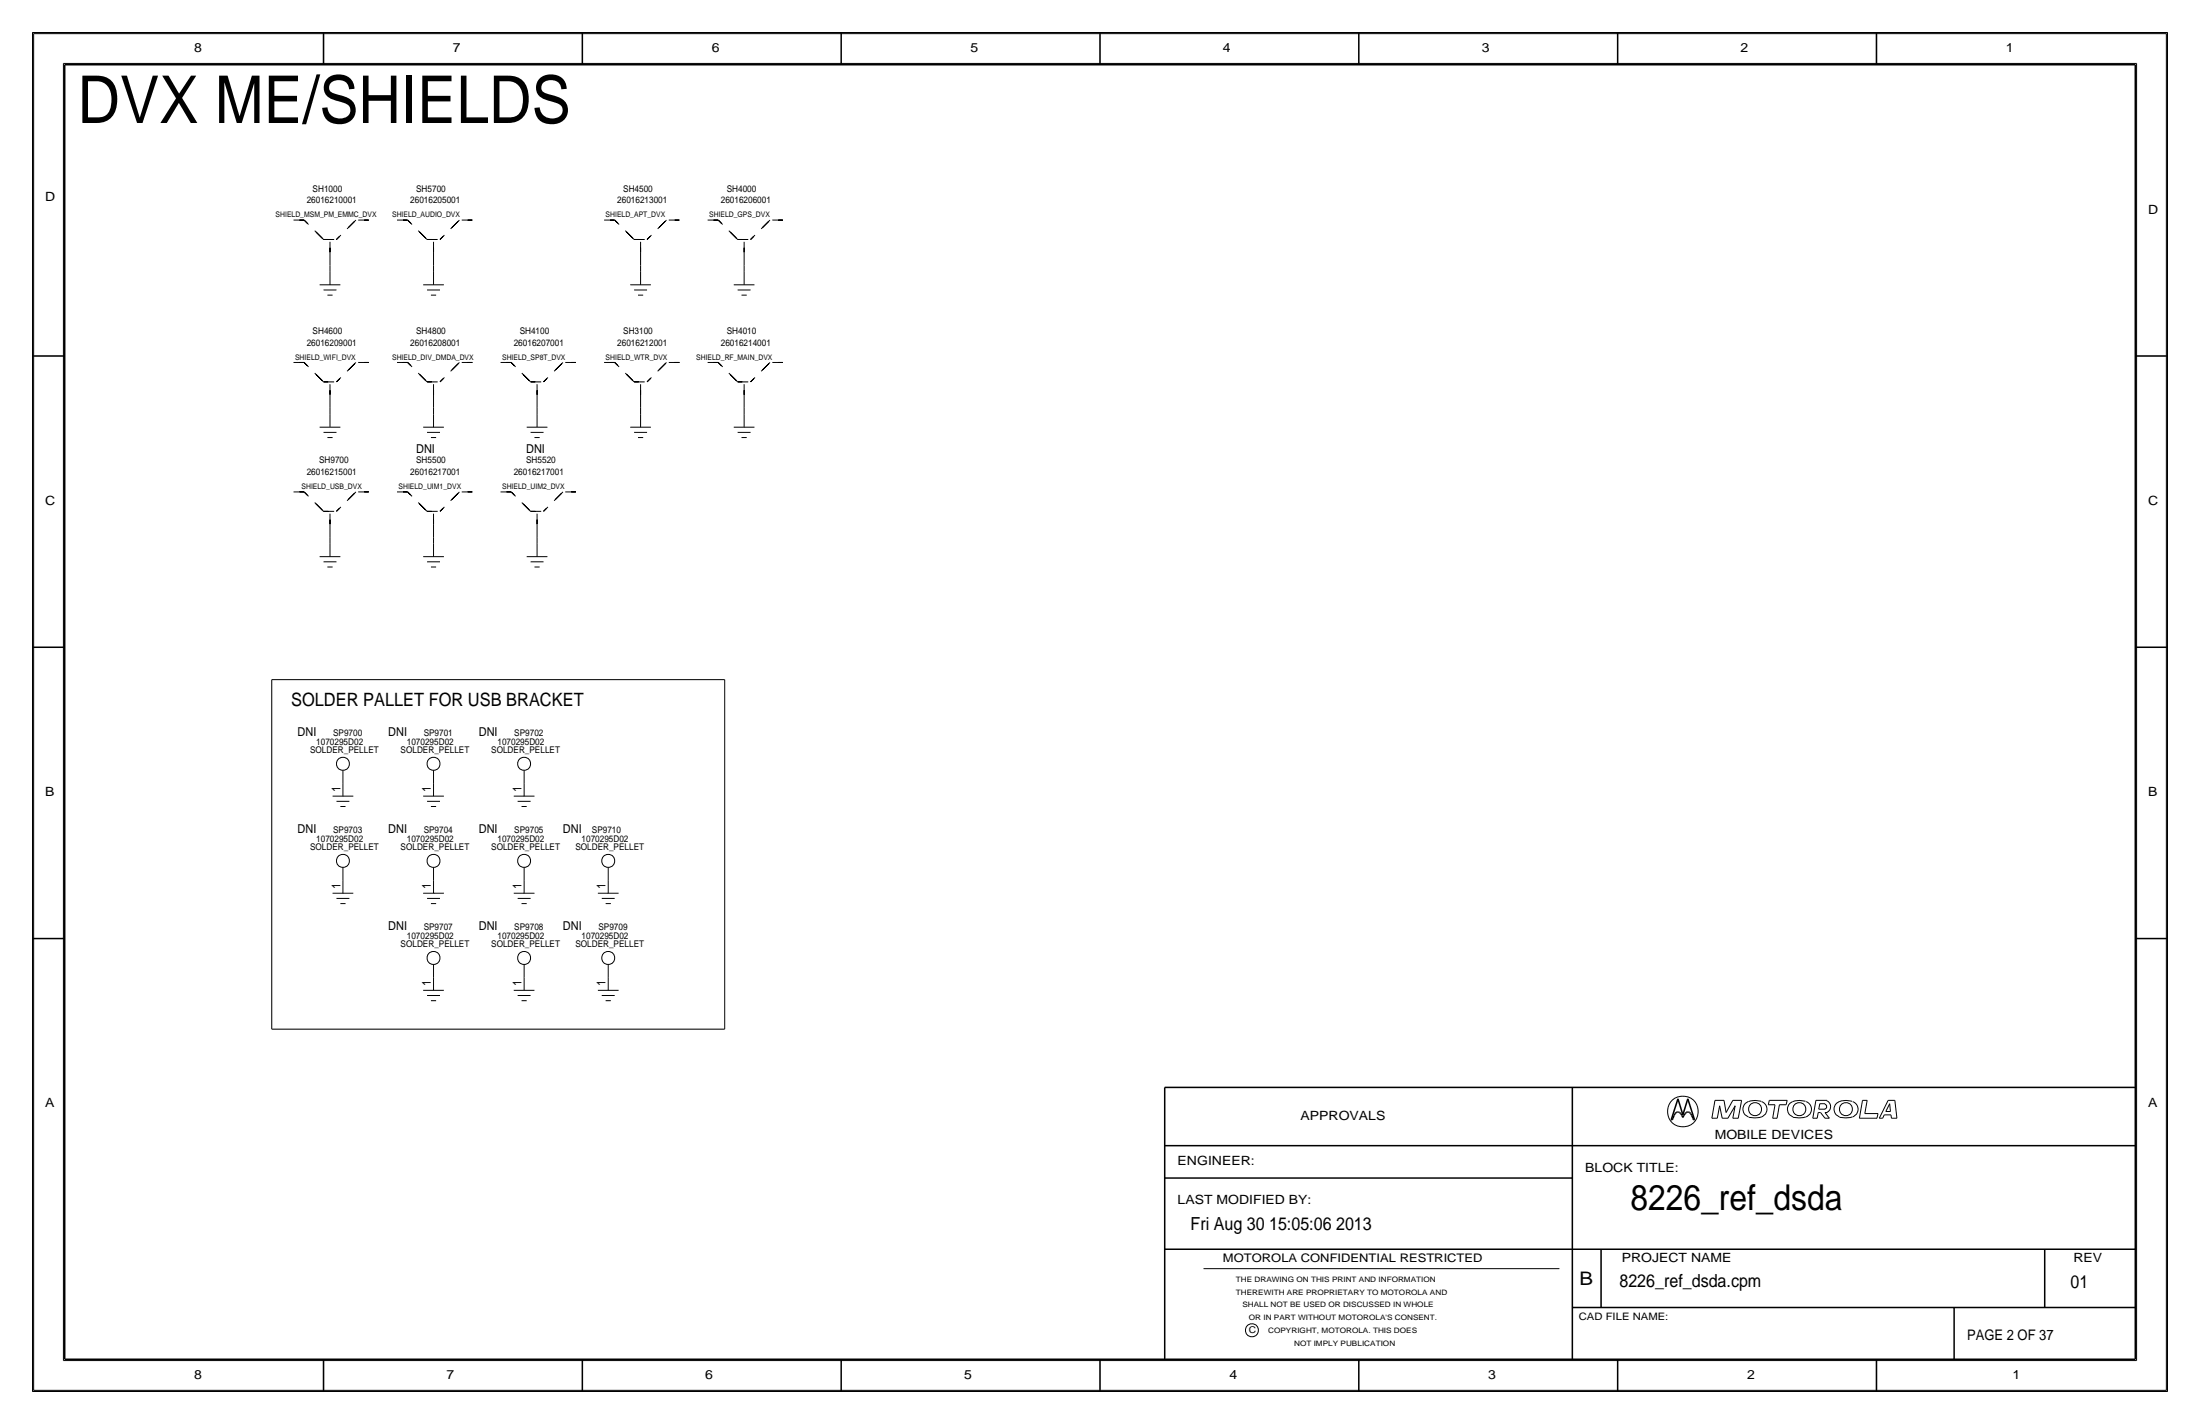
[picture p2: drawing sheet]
<svg xmlns="http://www.w3.org/2000/svg" width="432mm" height="279mm" viewBox="0 0 432 279" stroke-linecap="round" stroke-linejoin="round" font-family="sans-serif">
<g fill="none" stroke="#000" stroke-width=".3">
<path d="M6.3 6.3v266.7zM6.4 6.3h419zM12.7 12.7h406.4zM12.7 12.7v254zM63.5 6.3v6.4zM114.3 6.3v6.4zM165.1 6.3v6.4zM215.9 6.3v6.4zM266.7 6.3v6.4zM317.5 6.3v6.4zM368.3 6.3v6.4zM419.1 12.7v254z"/>
<path d="M425.4 6.3v266.7zM6.3 69.8h6.4zM419.1 69.8h6.3zM6.3 127h6.4zM419.1 127h6.3zM6.3 184.1h6.4zM419.1 184.1h6.3zM228.6 213.4v53.3zM228.6 213.4h190.5zM308.6 213.4v53.3zM328 219.7h.2zM328.4 219.4l-.2 .3z"/>
<path d="M328.6 218.8l-.2 .6zM328.8 218.5l-.2 .3zM329 218.3l.2-.1zM329 218.3l-.2 .2zM329.2 218.2h.2zM329.3 215.6l-1.3 4.1zM329.3 215.6l1 3.1zM329.4 218.2l.2 .1zM329.6 218.3l.3 .2zM329.9 218.5l.2 .3zM330.1 218.8l.2 .5zM330.5 218.8l-.2 .5z"/>
<path d="M330.8 218.5l-.3 .3zM331 218.3l-.2 .2zM331 218.3l.2-.1zM331.2 218.2h.2zM331.3 215.6l1.3 4.1zM331.3 215.6l-1 3.1zM331.4 218.2l.2 .1zM331.6 218.3l.2 .2zM331.8 218.5l.2 .3zM332 218.8l.3 .6zM332.3 219.4l.1 .3zM332.4 219.7h.2z"/>
<path d="M228.6 231.1h80zM228.6 224.8h190.5zM228.6 245.1h190.5zM308.6 256.5h110.5zM314.2 245.1v11.4zM383.5 256.5v10.2zM401.3 245.1v11.4zM6.4 273h419zM12.7 266.7h406.4zM63.5 266.7v6.3zM114.3 266.7v6.3zM165.1 266.7v6.3z"/>
<path d="M215.9 266.7v6.3zM266.7 266.7v6.3zM317.5 266.7v6.3zM368.3 266.7v6.3z"/>
</g>
<g fill="none" stroke="#000" stroke-width=".2">
<path d="M6.6 6.6h418.6zM6.6 6.6v266.2zM12.4 12.4v254.6zM12.4 12.4h407zM419.4 12.4v254.6zM425.2 6.6v266.2zM62.7 55.9h4.1zM63.5 56.9h2.5zM64.3 57.9h1zM64.8 52.1v1.2zM64.8 53.3v2.6zM64.8 49.5v2.6z"/>
<path d="M83.1 55.9h4zM83.8 56.9h2.6zM84.6 57.9h1zM85.1 52.1v1.2zM85.1 53.3v2.6zM85.1 49.5v2.6zM123.7 55.9h4.1zM124.5 56.9h2.5zM125.2 57.9h1zM125.7 52.1v1.2zM125.7 53.3v2.6zM125.7 49.5v2.6z"/>
<path d="M144 55.9h4.1zM144.8 56.9h2.5zM145.5 57.9h1.1zM146 52.1v1.2zM146 53.3v2.6zM146 49.5v2.6zM64.8 77.5v2.5zM85.1 77.5v2.5zM105.4 77.5v2.5zM125.7 77.5v2.5zM146 77.5v2.5zM62.7 83.8h4.1z"/>
<path d="M63.5 84.8h2.5zM64.3 85.9h1zM64.8 80v1.3zM64.8 81.3v2.5zM83.1 83.8h4zM83.8 84.8h2.6zM84.6 85.9h1zM85.1 80v1.3zM85.1 81.3v2.5zM103.4 83.8h4zM104.1 84.8h2.6zM104.9 85.9h1z"/>
<path d="M105.4 80v1.3zM105.4 81.3v2.5zM123.7 83.8h4.1zM124.5 84.8h2.5zM125.2 85.9h1zM125.7 80v1.3zM125.7 81.3v2.5zM144 83.8h4.1zM144.8 84.8h2.5zM145.5 85.9h1.1zM146 80v1.3zM146 81.3v2.5z"/>
<path d="M62.7 109.2h4.1zM63.5 110.2h2.5zM64.3 111.3h1zM64.8 105.4v1.3zM64.8 106.7v2.5zM64.8 102.9v2.5zM83.1 109.2h4zM83.8 110.2h2.6zM84.6 111.3h1zM85.1 105.4v1.3zM85.1 106.7v2.5zM85.1 102.9v2.5z"/>
<path d="M103.4 109.2h4zM104.1 110.2h2.6zM104.9 111.3h1zM105.4 105.4v1.3zM105.4 106.7v2.5zM105.4 102.9v2.5zM53.3 133.3h88.9zM53.3 133.3v68.6zM142.2 133.3v68.6zM65.3 156.2h4zM66 157.2h2.6zM66.8 158.2h1z"/>
<path d="M67.3 153.7v2.5zM67.3 151.1v2.6zM83.1 156.2h4zM83.8 157.2h2.6zM84.6 158.2h1zM85.1 153.7v2.5zM85.1 151.1v2.6zM100.8 156.2h4.1zM101.6 157.2h2.5zM102.4 158.2h1zM102.9 153.7v2.5zM102.9 151.1v2.6z"/>
<path d="M65.3 175.3h4zM66 176.3h2.6zM66.8 177.3h1zM67.3 172.7v2.6zM67.3 170.2v2.5zM83.1 175.3h4zM83.8 176.3h2.6zM84.6 177.3h1zM85.1 172.7v2.6zM85.1 170.2v2.5zM100.8 175.3h4.1zM101.6 176.3h2.5z"/>
<path d="M102.4 177.3h1zM102.9 170.2v2.5zM102.9 172.7v2.6zM117.3 175.3h4.1zM118.1 176.3h2.5zM118.9 177.3h1zM119.4 170.2v2.5zM119.4 172.7v2.6zM83.1 194.3h4zM83.8 195.3h2.6zM84.6 196.3h1zM85.1 191.8v2.5z"/>
<path d="M85.1 189.2v2.6zM100.8 194.3h4.1zM101.6 195.3h2.5zM102.4 196.3h1zM102.9 189.2v2.6zM102.9 191.8v2.5zM117.3 194.3h4.1zM118.1 195.3h2.5zM118.9 196.3h1zM119.4 191.8v2.5zM119.4 189.2v2.6zM53.3 201.9h88.9z"/>
<path d="M336 219.4h1.1zM336.6 215.9h1.8zM336.6 215.9l-.6 3.5zM337.5 217l-.4 2.4zM337.5 217l.5 2.4zM338 219.4h1.1zM338.4 215.9l.4 2.4zM340.1 219.4h1.1zM340.1 215.9h1.7zM340.1 215.9l-1.3 2.4zM340.6 217l-1.5 2.4zM340.6 217l-.5 2.4z"/>
<path d="M341.8 215.9l-.6 3.5zM343.1 216.2a1.6 1.6 0 0 0-1 1.5 1.6 1.6 0 0 0 1.1 1.5M345.7 216.1h-.2a4 4 0 0 0-2.3 .1M345.7 216.2a1.59 1.59 0 0 1 1.1 1.5 1.59 1.59 0 0 1-1.1 1.5l-1.4 .1-1.1-.1M347.1 216.8h1.3zM347.3 215.9l-.2 .9zM347.3 215.9h3.5zM347.9 219.4h.9zM348.4 216.8l-.5 2.6zM349.2 216.8l-.4 2.6zM349.2 216.8h1.4zM350.8 215.9l-.2 .9z"/>
<path d="M354.4 216.1a3.1 3.1 0 0 0-3.3 .7 1.62 1.62 0 0 0 .8 2.4M354.4 219.2l-1.4 .1-1.1-.1M354.5 216.2a1.59 1.59 0 0 1 1 1.5 1.59 1.59 0 0 1-1 1.5M355.8 219.4h.9zM356.4 215.9l-.6 3.5zM356.4 215.9h2.2zM356.9 218.3l-.2 1.1zM356.9 218.3h.4zM357 217.6h1.2zM357.2 216.6l-.2 1zM357.2 216.6h1zM357.3 218.3l.9 1.1z"/>
<path d="M358.1 216.7a.5 .5 0 0 1 .4 .4 .5 .5 0 0 1-.4 .5M358.2 219.4h.9zM358.2 218.3l.9 1.1zM358.2 218.3h.4zM358.5 216a1.24 1.24 0 0 1 .8 1.1 1.24 1.24 0 0 1-.8 1.2M363.5 216.1a3.1 3.1 0 0 0-3.3 .7 1.62 1.62 0 0 0 .8 2.4M363.6 219.2l-1.4 .1-1.2-.1M363.6 216.2a1.59 1.59 0 0 1 1.1 1.5 1.59 1.59 0 0 1-1.1 1.5M364.9 219.4h3.5zM365.6 215.9h.9zM365.6 215.9l-.7 3.5zM366 218.5h2.6z"/>
<path d="M366.5 215.9l-.5 2.6zM368.6 218.5l-.2 .9zM368.9 219.4h.6zM369.8 218.7h1.3zM369.8 218.7l-.3 .7zM370.1 218.1h.9zM370.6 215.9l-1.7 3.5zM370.6 215.9h1.3zM370.9 216.6l-.8 1.5zM370.9 216.6l.1 1.5zM371.1 218.7l.1 .7zM371.2 219.4h1.1z"/>
<path d="M371.9 215.9l.4 3.5zM236.2 248.9h69.9zM6.6 272.8h418.6zM12.4 267h407z"/>
<circle cx="67.3" cy="149.9" r="1.28"/>
<circle cx="85.1" cy="149.9" r="1.28"/>
<circle cx="102.9" cy="149.9" r="1.28"/>
<circle cx="67.3" cy="168.9" r="1.28"/>
<circle cx="85.1" cy="168.9" r="1.28"/>
<circle cx="102.9" cy="168.9" r="1.28"/>
<circle cx="119.4" cy="168.9" r="1.28"/>
<circle cx="85.1" cy="188" r="1.28"/>
<circle cx="102.9" cy="188" r="1.28"/>
<circle cx="119.4" cy="188" r="1.28"/>
<circle cx="330.3" cy="218.1" r="3"/>
<circle cx="344.5" cy="217.6" r="1.28"/>
<circle cx="353.2" cy="217.6" r="1.28"/>
<circle cx="362.3" cy="217.6" r="1.28"/>
<circle cx="245.7" cy="261" r="1.28"/>
</g>
<g fill="none" stroke="#000" stroke-width=".2" stroke-dasharray="2.1" stroke-linecap="butt">
<path d="M57.1 43.2h2.6zM59.7 43.2l3.8 3.8zM63.5 47h2.5zM64.8 47v2.5zM69.8 43.2h2.6zM69.8 43.2l-3.8 3.8zM77.5 43.2h2.5zM80 43.2l3.8 3.8zM83.8 47h2.6zM85.1 47v2.5zM90.2 43.2h2.5zM90.2 43.2l-3.8 3.8z"/>
<path d="M118.1 43.2h2.5zM120.6 43.2l3.9 3.8zM124.5 47h2.5zM125.7 47v2.5zM130.8 43.2l-3.8 3.8zM130.8 43.2h2.5zM138.4 43.2h2.6zM141 43.2l3.8 3.8zM144.8 47h2.5zM146 47v2.5zM151.1 43.2l-3.8 3.8zM151.1 43.2h2.6z"/>
<path d="M57.1 71.1h2.6zM59.7 71.1l3.8 3.8zM63.5 74.9h2.5zM64.8 74.9v2.6zM69.8 71.1h2.6zM69.8 71.1l-3.8 3.8zM77.5 71.1h2.5zM80 71.1l3.8 3.8zM83.8 74.9h2.6zM85.1 74.9v2.6zM90.2 71.1h2.5zM90.2 71.1l-3.8 3.8z"/>
<path d="M97.8 71.1h2.5zM100.3 71.1l3.8 3.8zM104.1 74.9h2.6zM105.4 74.9v2.6zM110.5 71.1h2.5zM110.5 71.1l-3.8 3.8zM118.1 71.1h2.5zM120.6 71.1l3.9 3.8zM124.5 74.9h2.5zM125.7 74.9v2.6zM130.8 71.1l-3.8 3.8zM130.8 71.1h2.5z"/>
<path d="M138.4 71.1h2.6zM141 71.1l3.8 3.8zM144.8 74.9h2.5zM146 74.9v2.6zM151.1 71.1l-3.8 3.8zM151.1 71.1h2.6zM57.1 96.5h2.6zM59.7 96.5l3.8 3.8zM69.8 96.5h2.6zM69.8 96.5l-3.8 3.8zM77.5 96.5h2.5zM80 96.5l3.8 3.8z"/>
<path d="M90.2 96.5h2.5zM90.2 96.5l-3.8 3.8zM97.8 96.5h2.5zM100.3 96.5l3.8 3.8zM110.5 96.5h2.5zM110.5 96.5l-3.8 3.8zM63.5 100.3h2.5zM64.8 100.3v2.6zM83.8 100.3h2.6zM85.1 100.3v2.6zM104.1 100.3h2.6zM105.4 100.3v2.6z"/>
</g>
<text font-size="12.9" x="15.2" y="24.1">DVX ME/SHIELDS</text>
<text font-size="7" x="320" y="237.5">8226_ref_dsda</text>
<text font-size="3.7" x="310" y="252.1">B</text>
<text font-size="3.6" x="57.1" y="138.4">SOLDER PALLET FOR USB BRACKET</text>
<g font-size="3.5">
<text x="233.7" y="241.3">Fri Aug 30 15:05:06 2013</text>
<text x="317.9" y="252.6">8226_ref_dsda.cpm</text>
<text x="406.4" y="252.7">01</text>
</g>
<text font-size="2.9" x="386.1" y="262.9">PAGE 2 OF 37</text>
<g font-size="2.5">
<text x="38.1" y="10.2">8</text>
<text x="88.9" y="10.2">7</text>
<text x="139.7" y="10.2">6</text>
<text x="190.5" y="10.2">5</text>
<text x="240" y="10.2">4</text>
<text x="290.8" y="10.2">3</text>
<text x="341.6" y="10.2">2</text>
<text x="393.7" y="10.2">1</text>
<text x="8.9" y="39.4">D</text>
<text x="421.6" y="41.9">D</text>
<text x="8.9" y="99.1">C</text>
<text x="421.6" y="99.1">C</text>
<text x="8.9" y="156.2">B</text>
<text x="421.6" y="156.2">B</text>
<text x="8.9" y="217.2">A</text>
<text x="255.3" y="219.7">APPROVALS</text>
<text x="421.6" y="217.2">A</text>
<text x="336.5" y="223.5">MOBILE DEVICES</text>
<text x="231.1" y="228.6">ENGINEER:</text>
<text x="311.1" y="229.9">BLOCK TITLE:</text>
<text x="231.1" y="236.2">LAST MODIFIED BY:</text>
<text x="318.3" y="247.5">PROJECT NAME</text>
<text x="407" y="247.6">REV</text>
<text x="38.1" y="270.5">8</text>
<text x="87.6" y="270.5">7</text>
<text x="138.4" y="270.5">6</text>
<text x="189.2" y="270.5">5</text>
<text x="241.3" y="270.5">4</text>
<text x="292.1" y="270.5">3</text>
<text x="342.9" y="270.5">2</text>
<text x="395" y="270.5">1</text>
</g>
<g font-size="2.4">
<text x="81.7" y="88.9">DNI</text>
<text x="103.3" y="88.9">DNI</text>
<text x="58.4" y="144.3">DNI</text>
<text x="76.2" y="144.3">DNI</text>
<text x="94" y="144.3">DNI</text>
<text x="66.8" y="155.4" transform="rotate(-90 66.8 155.4)">1</text>
<text x="84.6" y="155.4" transform="rotate(-90 84.6 155.4)">1</text>
<text x="102.4" y="155.4" transform="rotate(-90 102.4 155.4)">1</text>
<text x="58.4" y="163.4">DNI</text>
<text x="76.2" y="163.4">DNI</text>
<text x="94" y="163.4">DNI</text>
<text x="110.5" y="163.4">DNI</text>
<text x="66.8" y="174.4" transform="rotate(-90 66.8 174.4)">1</text>
<text x="84.6" y="174.4" transform="rotate(-90 84.6 174.4)">1</text>
<text x="102.4" y="174.4" transform="rotate(-90 102.4 174.4)">1</text>
<text x="118.9" y="174.4" transform="rotate(-90 118.9 174.4)">1</text>
<text x="76.2" y="182.4">DNI</text>
<text x="94" y="182.4">DNI</text>
<text x="110.5" y="182.4">DNI</text>
<text x="84.6" y="193.5" transform="rotate(-90 84.6 193.5)">1</text>
<text x="102.4" y="193.5" transform="rotate(-90 102.4 193.5)">1</text>
<text x="118.9" y="193.5" transform="rotate(-90 118.9 193.5)">1</text>
</g>
<text font-size="2.3" x="240" y="247.6">MOTOROLA CONFIDENTIAL RESTRICTED</text>
<text font-size="2" x="309.9" y="259.1">CAD FILE NAME:</text>
<g font-size="1.8">
<text x="60.2" y="39.9">26016210001</text>
<text x="61.4" y="37.6">SH1000</text>
<text x="80.5" y="39.9">26016205001</text>
<text x="81.7" y="37.6">SH5700</text>
<text x="121.2" y="39.9">26016213001</text>
<text x="122.3" y="37.6">SH4500</text>
<text x="141.5" y="39.9">26016206001</text>
<text x="142.6" y="37.6">SH4000</text>
<text x="61.4" y="65.5">SH4600</text>
<text x="81.7" y="65.5">SH4800</text>
<text x="102" y="65.5">SH4100</text>
<text x="122.3" y="65.5">SH3100</text>
<text x="142.6" y="65.5">SH4010</text>
<text x="60.2" y="67.8">26016209001</text>
<text x="80.5" y="67.8">26016208001</text>
<text x="100.8" y="67.8">26016207001</text>
<text x="121.2" y="67.8">26016212001</text>
<text x="141.5" y="67.8">26016214001</text>
<text x="60.2" y="93.2">26016215001</text>
<text x="62.6" y="90.9">SH9700</text>
<text x="80.5" y="93.2">26016217001</text>
<text x="81.7" y="90.9">SH5500</text>
<text x="100.8" y="93.2">26016217001</text>
<text x="103.3" y="90.9">SH5520</text>
<text x="60.9" y="147.7">SOLDER_PELLET</text>
<text x="62.1" y="146.2">1070295D02</text>
<text x="65.4" y="144.3">SP9700</text>
<text x="78.6" y="147.7">SOLDER_PELLET</text>
<text x="79.9" y="146.2">1070295D02</text>
<text x="83.2" y="144.3">SP9701</text>
<text x="96.4" y="147.7">SOLDER_PELLET</text>
<text x="97.6" y="146.2">1070295D02</text>
<text x="100.9" y="144.3">SP9702</text>
<text x="60.9" y="166.8">SOLDER_PELLET</text>
<text x="62.1" y="165.3">1070295D02</text>
<text x="65.4" y="163.4">SP9703</text>
<text x="78.6" y="166.8">SOLDER_PELLET</text>
<text x="79.9" y="165.3">1070295D02</text>
<text x="83.2" y="163.4">SP9704</text>
<text x="96.4" y="166.8">SOLDER_PELLET</text>
<text x="97.6" y="165.3">1070295D02</text>
<text x="100.9" y="163.4">SP9705</text>
<text x="112.9" y="166.8">SOLDER_PELLET</text>
<text x="114.1" y="165.3">1070295D02</text>
<text x="116.2" y="163.4">SP9710</text>
<text x="78.6" y="185.8">SOLDER_PELLET</text>
<text x="79.9" y="184.3">1070295D02</text>
<text x="83.2" y="182.4">SP9707</text>
<text x="96.4" y="185.8">SOLDER_PELLET</text>
<text x="97.6" y="184.3">1070295D02</text>
<text x="100.9" y="182.4">SP9708</text>
<text x="112.9" y="185.8">SOLDER_PELLET</text>
<text x="114.1" y="184.3">1070295D02</text>
<text x="117.4" y="182.4">SP9709</text>
<text x="245.1" y="261.6">C</text>
</g>
<g font-size="1.5">
<text x="54.1" y="42.7">SHIELD_MSM_PM_EMMC_DVX</text>
<text x="77" y="42.7">SHIELD_AUDIO_DVX</text>
<text x="118.9" y="42.7">SHIELD_APT_DVX</text>
<text x="139.2" y="42.7">SHIELD_GPS_DVX</text>
<text x="57.9" y="70.6">SHIELD_WIFI_DVX</text>
<text x="77" y="70.6">SHIELD_DIV_DMDA_DVX</text>
<text x="98.6" y="70.6">SHIELD_SP8T_DVX</text>
<text x="118.9" y="70.6">SHIELD_WTR_DVX</text>
<text x="136.7" y="70.6">SHIELD_RF_MAIN_DVX</text>
<text x="59.2" y="96">SHIELD_USB_DVX</text>
<text x="78.2" y="96">SHIELD_UIM1_DVX</text>
<text x="98.6" y="96">SHIELD_UIM2_DVX</text>
<text x="242.6" y="251.5">THE DRAWING ON THIS PRINT AND INFORMATION</text>
<text x="242.6" y="254">THEREWITH ARE PROPRIETARY TO MOTOROLA AND</text>
<text x="243.8" y="256.5">SHALL NOT BE USED OR DISCUSSED IN WHOLE</text>
<text x="245.1" y="259.1">OR IN PART WITHOUT MOTOROLA'S CONSENT.</text>
<text x="248.9" y="261.6">COPYRIGHT, MOTOROLA. THIS DOES</text>
<text x="254" y="264.2">NOT IMPLY PUBLICATION</text>
</g>
</svg>
